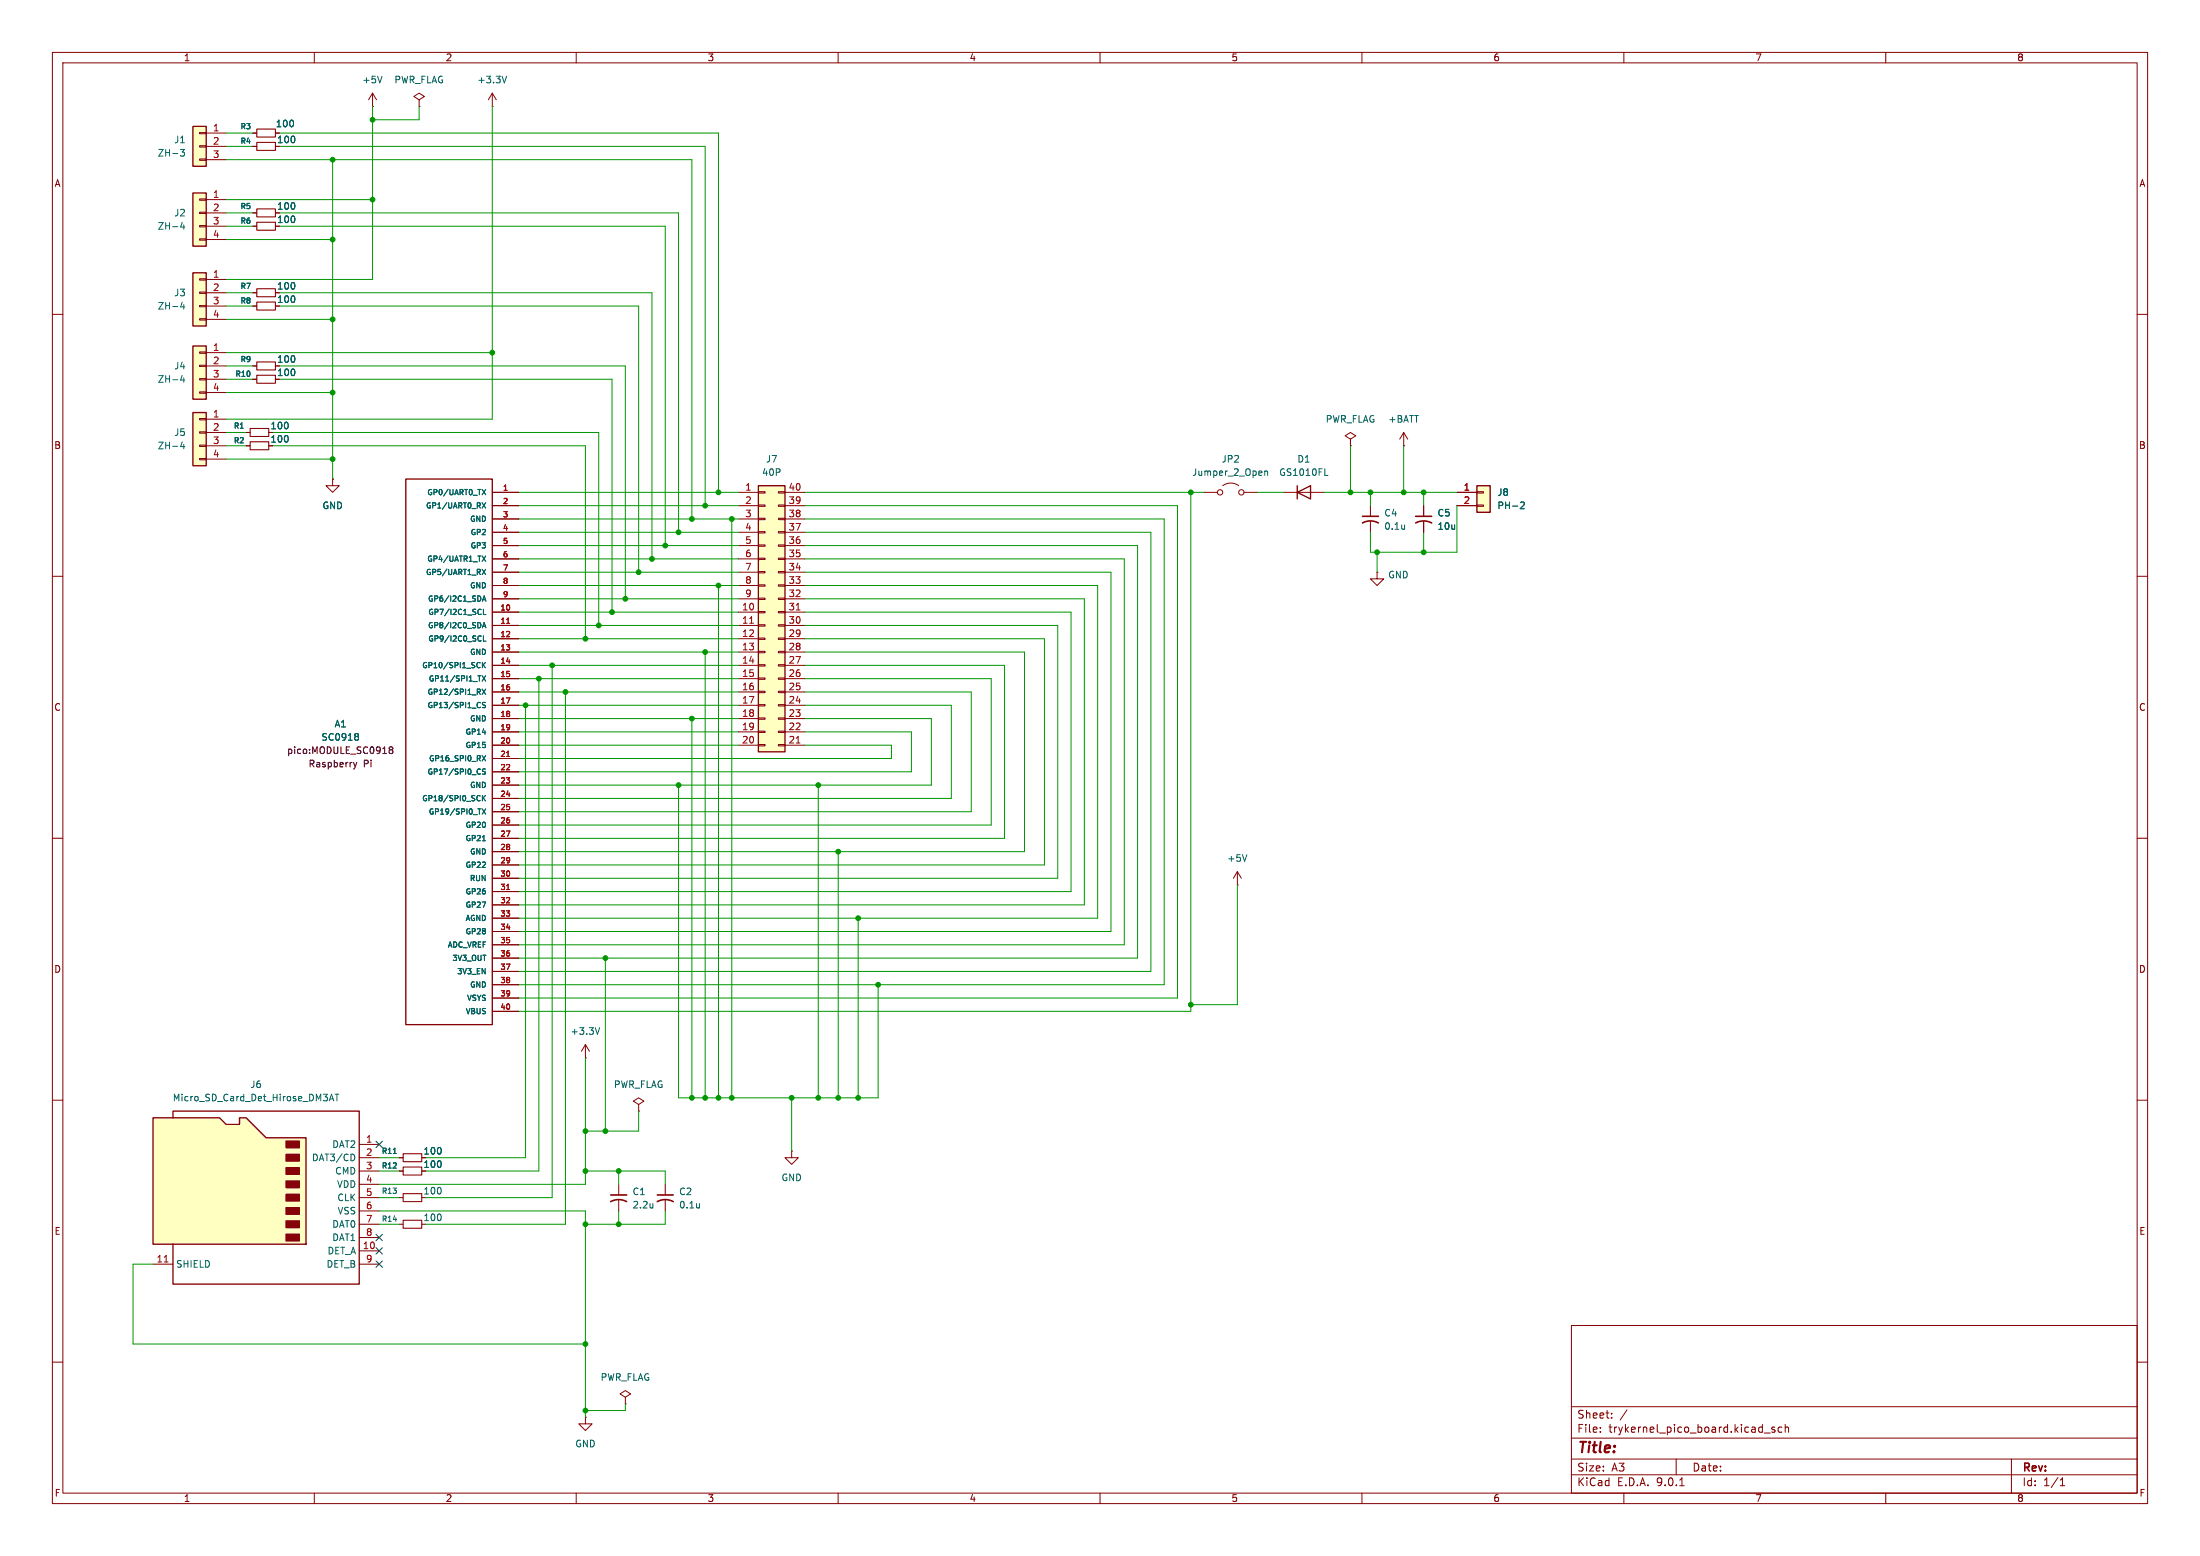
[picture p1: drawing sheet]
<svg xmlns="http://www.w3.org/2000/svg" width="420mm" height="297mm" viewBox="0 0 420 297" stroke-linecap="round" stroke-linejoin="round" font-family="sans-serif">
<g fill="none" stroke="#840000" stroke-width=".19">
<path d="M10 10h400v277h-400zM12 12h396v273h-396zM60 10v2M110 10v2M160 10v2M210 10v2M260 10v2M310 10v2M360 10v2M10 60h2M408 60h2M229.9 94h2.5"/>
<path d="M233.4 92.7a2.54 2.54 0 0 1 3.1 0M237.5 94h2.5M245.1 94h7.6M257.8 83.8l1-.6-1-.6-1 .6 1 .6v1.3M257.8 85.1h.1M261.6 96.5v2.1M261.6 99.6v2M268 85.1h.1M268 82.6l-.8 1.2M268 82.6l.7 1.2M268 82.6v2.5M10 110h2"/>
<path d="M262.9 109.2v1.3h1.3l-1.3 1.3-1.3-1.3h1.3M262.9 109.2h.1M408 110h2M10 160h2M408 160h2M111.8 199.4l-.8 1.3M111.8 199.4l.7 1.3M111.8 199.4v2.5M10 210h2M111.8 201.9h.1M121.9 210.8l1-.6-1-.6-1 .6 1 .6v1.3M121.9 212.1h.1"/>
<path d="M151.1 219.7v1.3h1.3l-1.3 1.2-1.2-1.2h1.2M151.1 219.7h.1M408 210h2M118.1 226.1v2M118.1 229.1v2M127 226.1v2M127 229.1v2M300 253h108v32h-108zM10 260h2M300 278.5h108M300 274.5h108M300 268.5h108"/>
<path d="M305.5 273.2v.2M305.5 272.5v.1M307.7 270.5v.2M307.7 269.8v.1M310.6 269.1l-1.3 1.9M320 278.5v3M336.8 273.5h1.1M338.8 272.5l-.4-.1-.2 .2 .1 .2 .5 .2v.3h-.6M340.2 272.5l-.5-.1-.3 .3 .2 .6h.6M340.8 272.5l.2-.1 .4 .1v.9M340.8 271.9v1.5M384 278.5v6.5"/>
<path d="M408 260h2M60 285v2M110 285v2M160 285v2M210 285v2M260 285v2M300 281.5h108M310 285v2M320.7 283.6h.8M360 285v2M393.3 283.6h.9M393.3 282.5l.4-.4v1.5"/>
<circle cx="232.9" cy="94" r=".51"/>
<circle cx="237" cy="94" r=".51"/>
</g>
<path d="M241.5 89.9v.8M241.5 90l.1-.1 .3 .1 .1 .7M252.9 90.7h.6M268.1 100.2v.8M268.1 100.9v.1M114.5 196.2l-.4 1.2M124.6 229.7v.9M124.6 230.5h.1M133.5 229.7v.9M133.5 230.5h.1" fill="none" stroke="#006464" stroke-width=".19"/>
<path d="M260.1 99.8a3.2 3.2 0 0 1 3 0M260.1 98.6h3M116.6 229.4a3.2 3.2 0 0 1 3 0M116.6 228.1h3M125.5 229.4a3.2 3.2 0 0 1 3 0M125.5 228.1h3" fill="none" stroke="#840000" stroke-width=".3"/>
<path d="M247.6 94l2.6-1.3v2.6zM247.6 92.7v2.6" fill="none" stroke="#840000" stroke-width=".25"/>
<path d="M281.9 92.7h2.6v5.1h-2.6z" fill="#ffffc2"/>
<path d="M281.9 92.7h2.6v5.1h-2.6z" fill="none" stroke="#840000" stroke-width=".25"/>
<path d="M271.8 96.5v2.1M271.8 99.6v2M278.1 94h3.8M278.1 96.5h3.8M281.9 93.9h1.3v.2h-1.3zM281.9 96.4h1.3v.2h-1.3zM236.2 168.9h.1M236.2 166.4l-.7 1.2M236.2 166.4l.8 1.2M236.2 166.4v2.5" fill="none" stroke="#840000" stroke-width=".19"/>
<path d="M290.3 96l.5-.2 .2 .4-.8 .9h.8M238 163.1l-.4 1.3" fill="none" stroke="#006464" stroke-width=".19"/>
<path d="M270.3 99.8a3.2 3.2 0 0 1 3 0M270.3 98.6h3" fill="none" stroke="#840000" stroke-width=".3"/>
<path d="M144.8 92.7h5.1v50.8h-5.1z" fill="#ffffc2"/>
<path d="M77.5 91.4h16.5v104.2h-16.5zM144.8 92.7h5.1v50.8h-5.1z" fill="none" stroke="#840000" stroke-width=".25"/>
<g fill="none" stroke="#840000" stroke-width=".19">
<path d="M48.3 25.4h.7M48.3 27.9h.7M52.6 25.4h.7M48.3 58.4h.7M48.3 55.9h.7M48.3 69.9h.7M48.3 72.4h.7M94 94h5.1M94 96.5h5.1M94 99.1h5.1M141 94h3.8M141 96.5h3.8"/>
<path d="M141 99.1h3.8M144.8 93.9h1.2v.2h-1.2zM144.8 96.4h1.2v.2h-1.2zM144.8 98.9h1.2v.3h-1.2zM148.6 93.9h1.3v.2h-1.3zM148.6 96.4h1.3v.2h-1.3zM148.6 98.9h1.3v.3h-1.3zM149.9 94h3.8M149.9 96.5h3.8M149.9 99.1h3.8M94 101.6h5.1M94 104.1h5.1"/>
<path d="M94 106.7h5.1M94 109.2h5.1M94 111.8h5.1M94 114.3h5.1M94 116.8h5.1M94 119.4h5.1M141 101.6h3.8M141 104.1h3.8M141 106.7h3.8M141 109.2h3.8M141 111.8h3.8M141 114.3h3.8"/>
<path d="M141 116.8h3.8M141 119.4h3.8M144.8 101.5h1.2v.2h-1.2zM144.8 104h1.2v.3h-1.2zM144.8 106.6h1.2v.2h-1.2zM144.8 109.1h1.2v.2h-1.2zM144.8 111.6h1.2v.3h-1.2zM144.8 114.2h1.2v.2h-1.2zM144.8 116.7h1.2v.3h-1.2zM144.8 119.3h1.2v.2h-1.2zM148.6 101.5h1.3v.2h-1.3zM148.6 104h1.3v.3h-1.3z"/>
<path d="M148.6 106.6h1.3v.2h-1.3zM148.6 109.1h1.3v.2h-1.3zM148.6 111.6h1.3v.3h-1.3zM148.6 114.2h1.3v.2h-1.3zM148.6 116.7h1.3v.3h-1.3zM148.6 119.3h1.3v.2h-1.3zM149.9 101.6h3.8M149.9 104.1h3.8M149.9 106.7h3.8M149.9 109.2h3.8M149.9 111.8h3.8M149.9 114.3h3.8"/>
<path d="M149.9 116.8h3.8M149.9 119.4h3.8M94 121.9h5.1M94 124.5h5.1M94 127h5.1M94 129.5h5.1M94 132.1h5.1M94 134.6h5.1M94 137.2h5.1M94 139.7h5.1M141 121.9h3.8M141 124.5h3.8"/>
<path d="M141 127h3.8M141 129.5h3.8M141 132.1h3.8M141 134.6h3.8M141 137.2h3.8M141 139.7h3.8M144.8 121.8h1.2v.2h-1.2zM144.8 124.3h1.2v.3h-1.2zM144.8 126.9h1.2v.2h-1.2zM144.8 129.4h1.2v.3h-1.2zM144.8 132h1.2v.2h-1.2zM144.8 134.5h1.2v.2h-1.2z"/>
<path d="M144.8 137h1.2v.3h-1.2zM144.8 139.6h1.2v.2h-1.2zM148.6 121.8h1.3v.2h-1.3zM148.6 124.3h1.3v.3h-1.3zM148.6 126.9h1.3v.2h-1.3zM148.6 129.4h1.3v.3h-1.3zM148.6 132h1.3v.2h-1.3zM148.6 134.5h1.3v.2h-1.3zM148.6 137h1.3v.3h-1.3zM148.6 139.6h1.3v.2h-1.3zM149.9 121.9h3.8M149.9 124.5h3.8"/>
<path d="M149.9 127h3.8M149.9 129.5h3.8M149.9 132.1h3.8M149.9 134.6h3.8M149.9 137.2h3.8M149.9 139.7h3.8M94 142.2h5.1M94 149.9h5.1M94 157.5h5.1M94 144.8h5.1M94 147.3h5.1M94 152.4h5.1"/>
<path d="M94 154.9h5.1M141 142.2h3.8M144.8 142.1h1.2v.3h-1.2zM148.6 142.1h1.3v.3h-1.3zM149.9 142.2h3.8M94 160h5.1M94 162.6h5.1M94 165.1h5.1M94 167.6h5.1M94 170.2h5.1M94 172.7h5.1M94 175.3h5.1"/>
<path d="M94 177.8h5.1M94 182.9h5.1M94 185.4h5.1M94 188h5.1M94 190.5h5.1M94 193h5.1M94 180.3h5.1M111.8 270.5v1.3h1.2l-1.2 1.2-1.3-1.2h1.3M111.8 270.5h.1M119.4 266.7l1-.6-1-.7-1 .7 1 .6v1.3M119.4 268h.1"/>
</g>
<path d="M96.7 119h.6M143.1 119h.7M152 116.4h.7M96.7 144.4h.6M152 141.8h.7M96.7 169.8h.6" fill="none" stroke="#a90000" stroke-width=".19"/>
<g fill="none" stroke="#006464" stroke-width=".19">
<path d="M92 93.4l.7 1M92 96l.7 1M92.7 93.4l-.7 1M92.7 96l-.7 1M92 106.1l.7 1M92 108.7l.7 1M92.1 114.8l.3-1.1 .4 1.1M92.1 119.8l.3-1 .4 1M92.2 114.5h.5M92.2 119.6h.5M92.3 116.3v1h.5M92.7 106.1l-.7 1"/>
<path d="M92.7 108.7l-.7 1M92 129l.7 1M92 131.5l.7 1M92.1 126.4v1.1M92.2 126.9l.5 .6M92.3 121.4v1h.5M92.7 134.1h-.4l-.2 .2 .1 .2 .4 .2v.3h-.5M92.7 126.4l-.6 .6M92.7 129l-.7 1M92.7 131.5l-.7 1M68.2 140l.2 .3-.2 .3 .2 .2v.3l-.2 .2M92 144.2l.7 1"/>
<path d="M92 154.4l.7 1M92.1 151.8v1.1M92.2 152.3l.5 .6M92.7 146.8h-.4l-.2 .2 .1 .2 .4 .2v.3h-.5M92.7 151.8l-.6 .6M92.7 144.2l-.7 1M92.7 154.4l-.7 1M92.1 160.5h.6"/>
</g>
<path d="M67.5 145.5l.3 .9M67.8 146.4l-.3 .4M68.1 145.5l-.3 .9M74.5 143.1l-.2-.2 .2-.3h.3l.2 .2-.2 .3M74.5 143.1l-.2 .3v.3l.2 .1h.4l.1-.2v-.2l-.2-.3M74.5 143.1h.3" fill="none" stroke="#840084" stroke-width=".19"/>
<path d="M49 24.6h3.6v1.6h-3.6zM49 27.2h3.6v1.5h-3.6zM49 57.7h3.6v1.5h-3.6zM49 55.1h3.6v1.5h-3.6zM49 69.1h3.6v1.5h-3.6zM49 71.6h3.6v1.6h-3.6z" fill="none" stroke="#840000" stroke-width=".2"/>
<path d="M36.8 24.1h2.6v7.7h-2.6z" fill="#ffffc2"/>
<path d="M36.8 24.1h2.6v7.7h-2.6z" fill="none" stroke="#840000" stroke-width=".25"/>
<path d="M38.1 25.3h1.3v.2h-1.3zM38.1 27.8h1.3v.3h-1.3zM38.1 30.4h1.3v.2h-1.3zM39.4 25.4h3.8M39.4 27.9h3.8M39.4 30.5h3.8M47 82.6h.8" fill="none" stroke="#840000" stroke-width=".19"/>
<path d="M34.4 28.5h.8l-.4 .5 .3 .1v.6l-.1 .1-.5-.1" fill="none" stroke="#006464" stroke-width=".19"/>
<path d="M47.8 81.8h3.5v1.5h-3.5z" fill="none" stroke="#840000" stroke-width=".2"/>
<path d="M36.8 78.7h2.6v10.2h-2.6z" fill="#ffffc2"/>
<path d="M36.8 78.7h2.6v10.2h-2.6z" fill="none" stroke="#840000" stroke-width=".25"/>
<path d="M38.1 79.9h1.3v.2h-1.3zM38.1 82.4h1.3v.3h-1.3zM38.1 85h1.3v.2h-1.3zM38.1 87.5h1.3v.3h-1.3zM39.4 80h3.8M39.4 82.6h3.8M39.4 85.1h3.8M39.4 87.6h3.8M47 85.1h.8" fill="none" stroke="#840000" stroke-width=".19"/>
<path d="M34.8 84.3l-.3 .9h.8M35.1 84.8v.9" fill="none" stroke="#006464" stroke-width=".19"/>
<path d="M47.8 84.3h3.5v1.6h-3.5z" fill="none" stroke="#840000" stroke-width=".2"/>
<path d="M36.8 66h2.6v10.2h-2.6z" fill="#ffffc2"/>
<path d="M36.8 66h2.6v10.2h-2.6z" fill="none" stroke="#840000" stroke-width=".25"/>
<path d="M38.1 67.2h1.3v.2h-1.3zM38.1 69.7h1.3v.3h-1.3zM38.1 72.3h1.3v.2h-1.3zM38.1 74.8h1.3v.3h-1.3zM39.4 67.3h3.8M39.4 69.9h3.8M39.4 72.4h3.8M39.4 74.9h3.8" fill="none" stroke="#840000" stroke-width=".19"/>
<path d="M34.8 71.6l-.3 .9h.8M35.1 72.1v.9" fill="none" stroke="#006464" stroke-width=".19"/>
<path d="M36.8 52.1h2.6v10.1h-2.6z" fill="#ffffc2"/>
<path d="M36.8 52.1h2.6v10.1h-2.6z" fill="none" stroke="#840000" stroke-width=".25"/>
<path d="M38.1 53.2h1.3v.3h-1.3zM38.1 55.8h1.3v.2h-1.3zM38.1 58.3h1.3v.2h-1.3zM39.4 53.3h3.8M39.4 55.9h3.8M39.4 58.4h3.8M38.1 60.8h1.3v.3h-1.3zM39.4 61h3.8" fill="none" stroke="#840000" stroke-width=".19"/>
<path d="M34.8 57.7l-.3 .9h.8M35.1 58.2v.8" fill="none" stroke="#006464" stroke-width=".19"/>
<path d="M36.8 36.8h2.6v10.2h-2.6z" fill="#ffffc2"/>
<path d="M36.8 36.8h2.6v10.2h-2.6z" fill="none" stroke="#840000" stroke-width=".25"/>
<path d="M38.1 38h1.3v.2h-1.3zM39.4 38.1h3.8M38.1 40.5h1.3v.3h-1.3zM38.1 43.1h1.3v.2h-1.3zM38.1 45.6h1.3v.2h-1.3zM39.4 40.6h3.8M39.4 43.2h3.8M39.4 45.7h3.8M48.3 40.6h.7M48.3 43.2h.7" fill="none" stroke="#840000" stroke-width=".19"/>
<path d="M34.8 42.4l-.3 .9h.8M35.1 42.9v.9" fill="none" stroke="#006464" stroke-width=".19"/>
<path d="M49 39.9h3.6v1.5h-3.6zM49 42.4h3.6v1.5h-3.6z" fill="none" stroke="#840000" stroke-width=".2"/>
<path d="M29.2 213.4h12.7l1.3 1.2h2.5v-1.2h1.3l3.8 3.8h7.6v20.3h-29.2z" fill="#ffffc2"/>
<path d="M29.2 213.4h12.7l1.3 1.2h2.5v-1.2h1.3l3.8 3.8h7.6v20.3h-29.2zM33 213.4v-1.3h35.6v33h-35.6v-7.6" fill="none" stroke="#840000" stroke-width=".25"/>
<g fill="#840000" stroke="#840000" stroke-width=".25">
<path d="M54.6 217.8h2.5v1.3h-2.5z"/>
<path d="M54.6 220.3h2.5v1.3h-2.5z"/>
<path d="M54.6 222.9h2.5v1.3h-2.5z"/>
<path d="M54.6 225.4h2.5v1.3h-2.5z"/>
<path d="M54.6 228h2.5v1.2h-2.5z"/>
<path d="M54.6 230.5h2.5v1.3h-2.5z"/>
<path d="M54.6 233h2.5v1.3h-2.5z"/>
<path d="M54.6 235.6h2.5v1.3h-2.5z"/>
</g>
<g fill="none" stroke="#840000" stroke-width=".19">
<path d="M71.1 17.8l-.7 1.3M71.1 17.8l.8 1.3M71.1 17.8v2.5M80 19.1l1-.7-1-.6-1 .6 1 .7v1.2M94 17.8l-.8 1.3M94 17.8l.7 1.3M94 17.8v2.5M48.3 25.4h.7M48.3 27.9h.7M52.6 25.4h.7M71.1 20.3h.1M80 20.3h.1"/>
<path d="M94 20.3h.1M48.3 58.4h.7M48.3 55.9h.7M48.3 40.6h.7M48.3 43.2h.7M48.3 69.9h.7M48.3 72.4h.7M47 82.6h.8M47 85.1h.8M63.5 91.4v1.3h1.3l-1.3 1.3-1.3-1.3h1.3M63.5 91.4h.1M94 94h5.1"/>
<path d="M94 96.5h5.1M94 99.1h5.1M271.8 96.5v2.1M271.8 99.6v2M278.1 94h3.8M278.1 96.5h3.8M94 101.6h5.1M94 104.1h5.1M94 111.8h5.1M94 106.7h5.1M94 109.2h5.1M94 114.3h5.1"/>
<path d="M94 116.8h5.1M94 119.4h5.1M94 124.5h5.1M94 137.2h5.1M94 139.7h5.1M94 121.9h5.1M94 127h5.1M94 129.5h5.1M94 132.1h5.1M94 134.6h5.1M94 142.2h5.1M94 149.9h5.1"/>
<path d="M94 157.5h5.1M94 144.8h5.1M94 147.3h5.1M94 152.4h5.1M94 154.9h5.1M94 160h5.1M94 162.6h5.1M94 165.1h5.1M94 167.6h5.1M94 170.2h5.1M94 172.7h5.1M94 175.3h5.1"/>
<path d="M94 177.8h5.1M94 182.9h5.1M94 185.4h5.1M94 188h5.1M94 190.5h5.1M94 193h5.1M94 180.3h5.1M68.6 218.4h3.8M68.6 221h3.8M68.6 223.5h3.8M68.6 226.1h3.8M68.6 228.6h3.8"/>
<path d="M68.6 231.1h3.8M68.6 233.7h3.8M68.6 236.2h3.8M68.6 238.8h3.8M76.2 221h.8M76.2 223.5h.8M76.2 228.6h.8M76.2 233.7h.8M29.2 241.3h3.8M68.6 241.3h3.8"/>
</g>
<g fill="none" stroke="#006464" stroke-width=".19">
<path d="M72.9 14.5l-.4 1.3M96.7 14.5l-.4 1.3M92 93.4l.7 1M92 96l.7 1M92.7 93.4l-.7 1M92.7 96l-.7 1M290.3 96l.5-.2 .2 .4-.8 .9h.8M92 106.1l.7 1M92 108.7l.7 1M92.1 114.8l.3-1.1 .4 1.1M92.1 119.8l.3-1 .4 1M92.2 114.5h.5"/>
<path d="M92.2 119.6h.5M92.3 116.3v1h.5M92.7 106.1l-.7 1M92.7 108.7l-.7 1M92 129l.7 1M92 131.5l.7 1M92.1 126.4v1.1M92.2 126.9l.5 .6M92.3 121.4v1h.5M92.7 134.1h-.4l-.2 .2 .1 .2 .4 .2v.3h-.5M92.7 126.4l-.6 .6M92.7 129l-.7 1"/>
<path d="M92.7 131.5l-.7 1M68.2 140l.2 .3-.2 .3 .2 .2v.3l-.2 .2M92 144.2l.7 1M92 154.4l.7 1M92.1 151.8v1.1M92.2 152.3l.5 .6M92.7 146.8h-.4l-.2 .2 .1 .2 .4 .2v.3h-.5M92.7 151.8l-.6 .6M92.7 144.2l-.7 1M92.7 154.4l-.7 1M92.1 160.5h.6M62.9 210.1l.4-1.2 .4 1.2"/>
<path d="M63 209.8h.6M64 208.9h.7M64.3 208.9v1.2M67.5 220.4l.2 .4-.2 .7M75.1 220.2h.6"/>
</g>
<path d="M96.7 119h.6M96.7 144.4h.6M96.7 169.8h.6M31.4 240.9h.7" fill="none" stroke="#a90000" stroke-width=".19"/>
<path d="M77 220.2h3.5v1.5h-3.5zM77 232.9h3.5v1.5h-3.5zM77 227.8h3.5v1.6h-3.5zM77 222.8h3.5v1.5h-3.5z" fill="none" stroke="#840000" stroke-width=".2"/>
<g fill="none" stroke="#009600" stroke-width=".19">
<path d="M43.2 30.5h88.9v68.6M43.2 25.4h5.1M43.2 27.9h5.1M43.2 38.1h27.9M53.3 25.4h83.9v68.6M53.3 27.9h81.3v68.6M63.5 30.5v60.9M71.1 20.3v33h-27.9M80 20.3v2.6h-8.9M94 20.3v59.7h-50.8M43.2 45.7h20.3M43.2 55.9h5.1"/>
<path d="M43.2 58.4h5.1M43.2 43.2h5.1M43.2 40.6h5.1M53.3 40.6h76.2v61M53.3 43.2h73.7v60.9M53.3 58.4h68.6v50.8M53.3 55.9h71.2v50.8M43.2 67.3h50.8M43.2 74.9h20.3M43.2 61h20.3M43.2 69.9h5.1M43.2 72.4h5.1"/>
<path d="M53.3 69.9h66.1v44.4M53.3 72.4h63.5v44.4M43.2 87.6h20.3M43.2 82.6h3.8M43.2 85.1h3.8M52.1 85.1h59.7v36.8M52.1 82.6h62.2v36.8M99.1 96.5h41.9M99.1 99.1h41.9M99.1 94h41.9M139.7 99.1v110.5M153.7 99.1h68.5v88.9h-123.1"/>
<path d="M153.7 96.5h71.1v94h-125.7M153.7 94h76.2M227.3 94v99h-128.2M240 94h5.1M252.7 94h25.4M257.8 85.1v8.9M261.6 94v2.5M268 85.1v8.9M271.8 94v2.5M278.1 96.5v8.9h-16.5v-3.8M99.1 114.3h41.9M99.1 111.8h41.9"/>
<path d="M99.1 104.1h41.9M99.1 119.4h41.9M99.1 109.2h41.9M99.1 101.6h41.9M99.1 116.8h41.9M99.1 106.7h41.9M137.2 111.8v97.8M153.7 114.3h53.3v58.4h-107.9M153.7 111.8h55.8v63.5h-110.4M153.7 104.1h63.5v78.8h-118.1M153.7 119.4h48.2v48.2h-102.8M153.7 109.2h58.4v68.6h-113"/>
<path d="M153.7 106.7h60.9v73.6h-115.5M153.7 101.6h66v83.8h-120.6M153.7 116.8h50.8v53.4h-105.4M262.9 105.4v3.8M271.8 101.6v3.8M99.1 139.7h41.9M99.1 124.5h41.9M99.1 127h41.9M99.1 121.9h41.9M99.1 129.5h41.9M99.1 134.6h41.9M99.1 132.1h41.9"/>
<path d="M99.1 137.2h41.9M100.3 134.6v86.4h-19M102.9 129.5v94h-21.6M105.4 127v101.6h-24.1M107.9 132.1v101.6h-26.6M132.1 137.2v72.4M134.6 124.5v85.1M153.7 139.7h20.3v7.6h-74.9M153.7 124.5h41.9v38.1h-96.5M153.7 127h38.1v33h-92.7M153.7 121.9h45.7v43.2h-100.3M153.7 129.5h35.5v28h-90.1"/>
<path d="M153.7 132.1h31.7v22.8h-86.3M153.7 134.6h27.9v17.8h-82.5M153.7 137.2h24.1v12.7h-78.7M99.1 142.2h41.9M129.5 149.9v59.7h38.1v-21.6M153.7 142.2h16.5v2.6h-71.1M156.2 149.9v59.7M160 162.6v47M163.8 175.3v34.3M236.2 168.9v22.9h-8.9M115.6 182.9v33M111.8 201.9v24.2h-39.4"/>
<path d="M121.9 212.1v3.8h-10.1M151.1 209.6v10.1M72.4 231.1h39.4v39.4M72.4 223.5h3.8M72.4 233.7h3.8M72.4 228.6h3.8M72.4 221h3.8M111.8 223.5h15.2v2.6M118.1 223.5v2.6M118.1 231.1v2.6M127 231.1v2.6h-15.2M29.2 241.3h-3.8v15.2h86.4"/>
<path d="M119.4 268v1.2h-7.6"/>
</g>
<path d="M71.8 217.8l1.2 1.2M73 217.8l-1.2 1.2M71.8 238.2l1.2 1.2M71.8 235.6l1.2 1.2M73 238.2l-1.2 1.2M73 235.6l-1.2 1.2M71.8 240.7l1.2 1.2M73 240.7l-1.2 1.2" fill="none" stroke="#000084" stroke-width=".19"/>
<path d="M67.5 145.5l.3 .9M67.8 146.4l-.3 .4M68.1 145.5l-.3 .9M74.5 143.1l-.2-.2 .2-.3h.3l.2 .2-.2 .3M74.5 143.1l-.2 .3v.3l.2 .1h.4l.1-.2v-.2l-.2-.3M74.5 143.1h.3" fill="none" stroke="#840084" stroke-width=".19"/>
<g fill="#009600" stroke="#009600" stroke-width=".19">
<circle cx="262.9" cy="105.4" r=".46"/>
<circle cx="271.8" cy="94" r=".46"/>
<circle cx="261.6" cy="94" r=".46"/>
<circle cx="271.8" cy="105.4" r=".46"/>
<circle cx="268" cy="94" r=".46"/>
<circle cx="257.8" cy="94" r=".46"/>
<circle cx="156.2" cy="149.9" r=".46"/>
<circle cx="160" cy="162.6" r=".46"/>
<circle cx="115.6" cy="182.9" r=".46"/>
<circle cx="129.5" cy="149.9" r=".46"/>
<circle cx="163.8" cy="175.3" r=".46"/>
<circle cx="167.6" cy="188" r=".46"/>
<circle cx="156.2" cy="209.6" r=".46"/>
<circle cx="160" cy="209.6" r=".46"/>
<circle cx="151.1" cy="209.6" r=".46"/>
<circle cx="163.8" cy="209.6" r=".46"/>
<circle cx="227.3" cy="94" r=".46"/>
<circle cx="227.3" cy="191.8" r=".46"/>
<circle cx="129.5" cy="101.6" r=".46"/>
<circle cx="132.1" cy="99.1" r=".46"/>
<circle cx="127" cy="104.1" r=".46"/>
<circle cx="124.5" cy="106.7" r=".46"/>
<circle cx="139.7" cy="99.1" r=".46"/>
<circle cx="137.2" cy="94" r=".46"/>
<circle cx="134.6" cy="96.5" r=".46"/>
<circle cx="107.9" cy="132.1" r=".46"/>
<circle cx="132.1" cy="137.2" r=".46"/>
<circle cx="119.4" cy="114.3" r=".46"/>
<circle cx="134.6" cy="124.5" r=".46"/>
<circle cx="137.2" cy="111.8" r=".46"/>
<circle cx="116.8" cy="116.8" r=".46"/>
<circle cx="121.9" cy="109.2" r=".46"/>
<circle cx="114.3" cy="119.4" r=".46"/>
<circle cx="105.4" cy="127" r=".46"/>
<circle cx="111.8" cy="121.9" r=".46"/>
<circle cx="102.9" cy="129.5" r=".46"/>
<circle cx="100.3" cy="134.6" r=".46"/>
<circle cx="139.7" cy="209.6" r=".46"/>
<circle cx="134.6" cy="209.6" r=".46"/>
<circle cx="137.2" cy="209.6" r=".46"/>
<circle cx="118.1" cy="233.7" r=".46"/>
<circle cx="118.1" cy="223.5" r=".46"/>
<circle cx="132.1" cy="209.6" r=".46"/>
<circle cx="115.6" cy="215.9" r=".46"/>
<circle cx="111.8" cy="269.2" r=".46"/>
<circle cx="94" cy="67.3" r=".46"/>
<circle cx="63.5" cy="61" r=".46"/>
<circle cx="63.5" cy="74.9" r=".46"/>
<circle cx="71.1" cy="38.1" r=".46"/>
<circle cx="71.1" cy="22.9" r=".46"/>
<circle cx="63.5" cy="87.6" r=".46"/>
<circle cx="63.5" cy="30.5" r=".46"/>
<circle cx="111.8" cy="215.9" r=".46"/>
<circle cx="111.8" cy="223.5" r=".46"/>
<circle cx="111.8" cy="233.7" r=".46"/>
<circle cx="111.8" cy="256.5" r=".46"/>
<circle cx="63.5" cy="45.7" r=".46"/>
</g>
<text font-size="2.8" fill="#840000" x="301" y="277.9">Title:</text>
<g font-size="2.1" fill="#840000">
<text x="301" y="273.7">File:</text>
<text x="301" y="271">Sheet:</text>
<text x="307.1" y="273.7">trykernel_pico_board.kicad_sch</text>
<text x="301" y="281.1">Size:</text>
<text x="307.6" y="281.1">A3</text>
<text x="323" y="281.1">Date:</text>
<text x="386" y="281.3">Rev:</text>
<text x="301" y="283.9">KiCad</text>
<text x="308.7" y="283.9">E.D.A.</text>
<text x="316.3" y="283.9">9.0.1</text>
<text x="386" y="283.9">Id:</text>
<text x="390.1" y="283.9">1/1</text>
</g>
<g font-size="1.8" fill="#840000">
<text x="35" y="11.9">1</text>
<text x="85" y="11.9">2</text>
<text x="135" y="11.9">3</text>
<text x="185" y="11.9">4</text>
<text x="235" y="11.9">5</text>
<text x="285" y="11.9">6</text>
<text x="335" y="11.9">7</text>
<text x="385" y="11.9">8</text>
<text x="52.8" y="27.5">100</text>
<text x="10.3" y="35.9">A</text>
<text x="408.3" y="35.9">A</text>
<text x="52.8" y="40.2">100</text>
<text x="52.8" y="42.8">100</text>
<text x="52.8" y="58">100</text>
<text x="52.8" y="55.5">100</text>
<text x="52.8" y="69.4">100</text>
<text x="52.8" y="72">100</text>
<text x="51.5" y="82.1">100</text>
<text x="10.3" y="85.9">B</text>
<text x="51.5" y="84.7">100</text>
<text x="408.2" y="85.9">B</text>
<text x="10.3" y="135.9">C</text>
<text x="408.2" y="135.9">C</text>
<text x="10.3" y="185.9">D</text>
<text x="408.2" y="185.9">D</text>
<text x="80.7" y="220.6">100</text>
<text x="80.7" y="223.1">100</text>
<text x="10.3" y="235.9">E</text>
<text x="408.3" y="235.9">E</text>
<text x="10.3" y="285.9">F</text>
<text x="35" y="286.9">1</text>
<text x="85" y="286.9">2</text>
<text x="135" y="286.9">3</text>
<text x="185" y="286.9">4</text>
<text x="235" y="286.9">5</text>
<text x="285" y="286.9">6</text>
<text x="335" y="286.9">7</text>
<text x="385" y="286.9">8</text>
<text x="408.3" y="285.9">F</text>
</g>
<g font-size="1.8" fill="#006464">
<text x="69.1" y="16.1">+5V</text>
<text x="75.2" y="16.1">PWR_FLAG</text>
<text x="91" y="16.1">+3.3V</text>
<text x="33.2" y="27.5">J1</text>
<text x="52.5" y="24.5">100</text>
<text x="30" y="30.1">ZH-3</text>
<text x="33.2" y="41.5">J2</text>
<text x="30" y="44">ZH-4</text>
<text x="30" y="59.3">ZH-4</text>
<text x="33.2" y="56.7">J3</text>
<text x="33.2" y="70.7">J4</text>
<text x="30" y="73.3">ZH-4</text>
<text x="33.2" y="83.4">J5</text>
<text x="253" y="80.9">PWR_FLAG</text>
<text x="264.9" y="80.9">+BATT</text>
<text x="30" y="86">ZH-4</text>
<text x="146.1" y="88.5">J7</text>
<text x="233.1" y="88.5">JP2</text>
<text x="247.6" y="88.5">D1</text>
<text x="145.4" y="91">40P</text>
<text x="227.5" y="91">Jumper_2_Open</text>
<text x="244.1" y="91">GS1010FL</text>
<text x="285.8" y="94.8">J8</text>
<text x="61.5" y="97.4">GND</text>
<text x="264.2" y="98.8">C4</text>
<text x="264.2" y="101.3">0.1u</text>
<text x="274.3" y="98.8">C5</text>
<text x="274.3" y="101.3">10u</text>
<text x="285.8" y="97.4">PH-2</text>
<text x="264.9" y="110.6">GND</text>
<text x="61.3" y="141.6">SC0918</text>
<text x="63.8" y="139">A1</text>
<text x="234.2" y="164.7">+5V</text>
<text x="108.8" y="197.7">+3.3V</text>
<text x="47.7" y="207.9">J6</text>
<text x="117.1" y="207.9">PWR_FLAG</text>
<text x="32.9" y="210.4">Micro_SD_Card_Det_Hirose_DM3AT</text>
<text x="59.5" y="221.8">DAT3/CD</text>
<text x="63.3" y="219.3">DAT2</text>
<text x="63.9" y="224.4">CMD</text>
<text x="64.2" y="226.9">VDD</text>
<text x="149.1" y="225.7">GND</text>
<text x="64.3" y="229.5">CLK</text>
<text x="64.4" y="232">VSS</text>
<text x="80.7" y="233.3">100</text>
<text x="80.7" y="228.2">100</text>
<text x="120.7" y="228.3">C1</text>
<text x="120.7" y="230.9">2.2u</text>
<text x="129.5" y="228.3">C2</text>
<text x="129.5" y="230.9">0.1u</text>
<text x="62.4" y="239.6">DET_A</text>
<text x="63.3" y="234.5">DAT0</text>
<text x="63.3" y="237.1">DAT1</text>
<text x="33.5" y="242.2">SHIELD</text>
<text x="62.2" y="242.2">DET_B</text>
<text x="114.6" y="263.8">PWR_FLAG</text>
<text x="109.7" y="276.5">GND</text>
</g>
<g font-size="1.8" fill="#a90000">
<text x="40.6" y="25.1">1</text>
<text x="40.6" y="27.7">2</text>
<text x="40.6" y="30.2">3</text>
<text x="40.6" y="37.8">1</text>
<text x="40.6" y="40.4">2</text>
<text x="40.6" y="42.9">3</text>
<text x="40.6" y="45.5">4</text>
<text x="40.6" y="53.1">1</text>
<text x="40.6" y="55.6">2</text>
<text x="40.6" y="58.2">3</text>
<text x="40.6" y="60.7">4</text>
<text x="40.6" y="67.1">1</text>
<text x="40.6" y="69.6">2</text>
<text x="40.6" y="72.1">3</text>
<text x="40.6" y="74.7">4</text>
<text x="40.6" y="79.8">1</text>
<text x="40.6" y="82.3">2</text>
<text x="40.6" y="84.8">3</text>
<text x="40.6" y="87.4">4</text>
<text x="142.2" y="93.7">1</text>
<text x="150.5" y="93.7">40</text>
<text x="279.3" y="93.7">1</text>
<text x="142.2" y="96.3">2</text>
<text x="142.2" y="98.8">3</text>
<text x="142.2" y="101.3">4</text>
<text x="150.5" y="96.3">39</text>
<text x="150.5" y="98.8">38</text>
<text x="150.5" y="101.3">37</text>
<text x="279.3" y="96.3">2</text>
<text x="142.2" y="103.9">5</text>
<text x="142.2" y="106.4">6</text>
<text x="150.5" y="103.9">36</text>
<text x="150.5" y="106.4">35</text>
<text x="142.2" y="109">7</text>
<text x="142.2" y="111.5">8</text>
<text x="150.5" y="109">34</text>
<text x="150.5" y="111.5">33</text>
<text x="141.6" y="116.6">10</text>
<text x="141.6" y="119.1">11</text>
<text x="142.2" y="114">9</text>
<text x="150.5" y="114">32</text>
<text x="150.5" y="116.6">31</text>
<text x="150.5" y="119.1">30</text>
<text x="141.6" y="121.7">12</text>
<text x="141.6" y="124.2">13</text>
<text x="150.5" y="121.7">29</text>
<text x="150.5" y="124.2">28</text>
<text x="141.6" y="126.7">14</text>
<text x="141.6" y="129.3">15</text>
<text x="141.6" y="131.8">16</text>
<text x="150.5" y="126.7">27</text>
<text x="150.5" y="129.3">26</text>
<text x="150.5" y="131.8">25</text>
<text x="141.6" y="134.4">17</text>
<text x="141.6" y="136.9">18</text>
<text x="150.5" y="134.4">24</text>
<text x="150.5" y="136.9">23</text>
<text x="141.6" y="139.4">19</text>
<text x="141.6" y="142">20</text>
<text x="150.5" y="139.4">22</text>
<text x="150.5" y="142">21</text>
<text x="69.8" y="218.2">1</text>
<text x="69.8" y="220.7">2</text>
<text x="69.8" y="223.3">3</text>
<text x="69.8" y="225.8">4</text>
<text x="69.8" y="228.3">5</text>
<text x="69.8" y="230.9">6</text>
<text x="69.8" y="233.4">7</text>
<text x="69.2" y="238.5">10</text>
<text x="69.8" y="236">8</text>
<text x="29.8" y="241">11</text>
<text x="69.8" y="241">9</text>
</g>
<g font-size="1.8" fill="#840084">
<text x="54.7" y="144.1">pico:MODULE_SC0918</text>
<text x="58.8" y="146.7">Raspberry</text>
<text x="69.4" y="146.7">Pi</text>
</g>
<g font-size="1.4" fill="#006464">
<text x="45.8" y="24.9">R3</text>
<text x="45.8" y="27.7">R4</text>
<text x="45.8" y="40.1">R5</text>
<text x="45.8" y="42.9">R6</text>
<text x="45.8" y="58.1">R8</text>
<text x="45.8" y="55.3">R7</text>
<text x="45.8" y="69.3">R9</text>
<text x="44.8" y="72.1">R10</text>
<text x="44.5" y="82">R1</text>
<text x="44.5" y="84.8">R2</text>
<text x="81.4" y="94.7">GP0/UART0_TX</text>
<text x="81.2" y="97.3">GP1/UART0_RX</text>
<text x="89.6" y="99.8">GND</text>
<text x="81.4" y="107.4">GP4/UATR1_TX</text>
<text x="89.7" y="102.3">GP2</text>
<text x="89.7" y="104.9">GP3</text>
<text x="81.2" y="110">GP5/UART1_RX</text>
<text x="89.6" y="112.5">GND</text>
<text x="81.6" y="115">GP6/I2C1_SDA</text>
<text x="81.6" y="117.6">GP7/I2C1_SCL</text>
<text x="81.6" y="120.1">GP8/I2C0_SDA</text>
<text x="81.6" y="122.7">GP9/I2C0_SCL</text>
<text x="89.6" y="125.2">GND</text>
<text x="80.5" y="127.7">GP10/SPI1_SCK</text>
<text x="81.7" y="130.3">GP11/SPI1_TX</text>
<text x="81.5" y="132.8">GP12/SPI1_RX</text>
<text x="81.5" y="135.4">GP13/SPI1_CS</text>
<text x="89.6" y="137.9">GND</text>
<text x="88.7" y="140.4">GP14</text>
<text x="88.7" y="143">GP15</text>
<text x="81.5" y="148.1">GP17/SPI0_CS</text>
<text x="81.8" y="145.5">GP16_SPI0_RX</text>
<text x="80.5" y="153.1">GP18/SPI0_SCK</text>
<text x="81.7" y="155.7">GP19/SPI0_TX</text>
<text x="89.6" y="150.6">GND</text>
<text x="88.7" y="158.2">GP20</text>
<text x="88.7" y="160.8">GP21</text>
<text x="88.7" y="165.8">GP22</text>
<text x="89.6" y="163.3">GND</text>
<text x="88.7" y="170.9">GP26</text>
<text x="88.7" y="173.5">GP27</text>
<text x="89.6" y="168.4">RUN</text>
<text x="88.7" y="176">AGND</text>
<text x="88.7" y="178.5">GP28</text>
<text x="85.4" y="181.1">ADC_VREF</text>
<text x="86.2" y="183.6">3V3_OUT</text>
<text x="87.1" y="186.2">3V3_EN</text>
<text x="89" y="191.2">VSYS</text>
<text x="89.6" y="188.7">GND</text>
<text x="88.8" y="193.8">VBUS</text>
<text x="72.8" y="220.4">R11</text>
<text x="72.8" y="223.2">R12</text>
<text x="72.8" y="233.4">R14</text>
<text x="72.8" y="228.1">R13</text>
</g>
<g font-size="1.4" fill="#a90000">
<text x="95.9" y="93.7">1</text>
<text x="95.9" y="98.8">3</text>
<text x="95.9" y="101.3">4</text>
<text x="95.9" y="96.3">2</text>
<text x="95.9" y="103.9">5</text>
<text x="95.9" y="106.4">6</text>
<text x="95.9" y="111.5">8</text>
<text x="95.9" y="109">7</text>
<text x="95.4" y="116.6">10</text>
<text x="95.4" y="119.1">11</text>
<text x="95.9" y="114">9</text>
<text x="95.4" y="124.2">13</text>
<text x="95.4" y="121.7">12</text>
<text x="95.4" y="126.7">14</text>
<text x="95.4" y="129.3">15</text>
<text x="95.4" y="131.8">16</text>
<text x="95.4" y="136.9">18</text>
<text x="95.4" y="134.4">17</text>
<text x="95.4" y="139.4">19</text>
<text x="95.4" y="142">20</text>
<text x="95.4" y="149.6">23</text>
<text x="95.4" y="144.5">21</text>
<text x="95.4" y="147.1">22</text>
<text x="95.4" y="152.1">24</text>
<text x="95.4" y="154.7">25</text>
<text x="95.4" y="157.2">26</text>
<text x="95.4" y="159.8">27</text>
<text x="95.4" y="162.3">28</text>
<text x="95.4" y="164.8">29</text>
<text x="95.4" y="167.4">30</text>
<text x="95.4" y="169.9">31</text>
<text x="95.4" y="172.5">32</text>
<text x="95.4" y="175">33</text>
<text x="95.4" y="177.5">34</text>
<text x="95.4" y="182.6">36</text>
<text x="95.4" y="185.2">37</text>
<text x="95.4" y="180.1">35</text>
<text x="95.4" y="187.7">38</text>
<text x="95.4" y="190.2">39</text>
<text x="95.4" y="192.8">40</text>
</g>
</svg>
